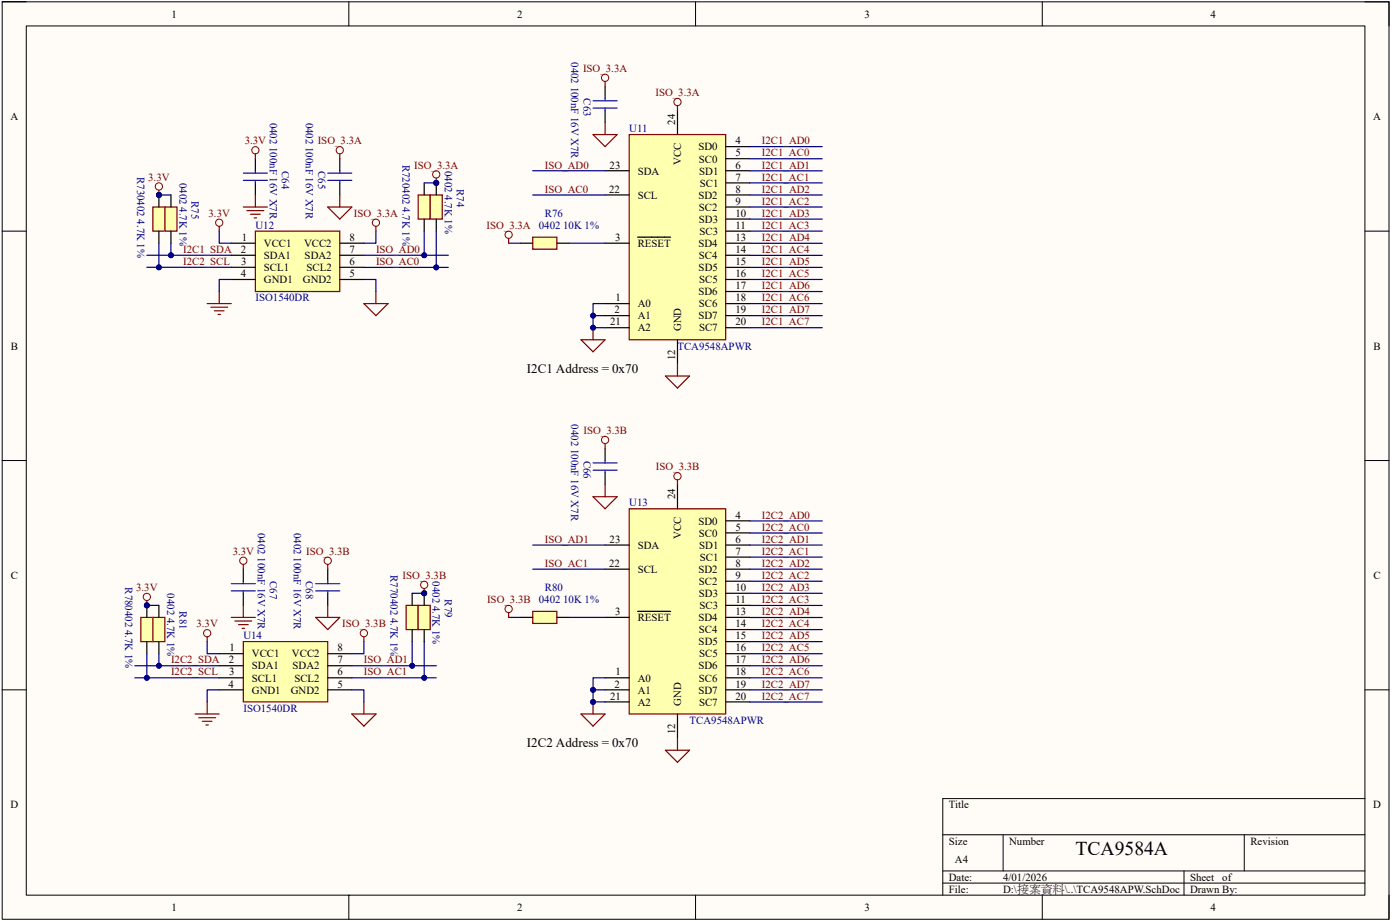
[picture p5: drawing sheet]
<svg xmlns="http://www.w3.org/2000/svg" width="295mm" height="194mm" viewBox="0 0 295 194" stroke-linecap="round" stroke-linejoin="round" font-family="sans-serif">
<path d="M.5 .4h292.4v193.2h-292.4z" fill="#fffcf8"/>
<path d="M.5 .4h292.4v193.2h-292.4z" fill="none" stroke="#000" stroke-width=".21"/>
<path d="M5.5 5.5h282.3v183.1h-282.3z" fill="#fffcf8"/>
<g fill="none" stroke="#000" stroke-width=".21">
<path d="M.4 .4h5.1M5.5 5.5h282.3v183.1h-282.3zM73.5 .4v5.1M146.7 .4v5.1M219.8 .4v5.1M287.8 .4h5.1v5.1M.4 48.7h5.1M287.8 48.7h5.1M.4 97h5.1M287.8 97h5.1M.4 145.3h5.1M287.8 145.3h5.1"/>
<path d="M198.8 175.8h89M211.5 175.8v7.7M262.4 175.8v7.7M287.8 168.2h-89v20.4M73.5 188.6v5M146.7 188.6v5M198.8 183.5h89M198.8 186h89M219.8 188.6v5M249.7 183.5v5.1M292.9 188.6v5"/>
</g>
<path d="M132.7 28.3h20.3v43.3h-20.3z" fill="#ffffb0"/>
<path d="M132.7 28.3h20.3v43.3h-20.3z" fill="none" stroke="#800000" stroke-width=".25"/>
<g fill="none" stroke="#000" stroke-width=".25">
<path d="M127.6 36h5.1M142.8 23.3v5M153 30.9h5.1M153 33.4h5.1M153 36h5.1M153 38.5h5.1M127.6 51.2h5.1M127.6 41.1h5.1M134.4 50h7M153 51.2h5.1M153 41.1h5.1M153 43.6h5.1"/>
<path d="M153 46.1h5.1M153 48.7h5.1M153 58.9h5.1M153 56.3h5.1M153 53.8h5.1M127.6 63.9h5.1M127.6 66.5h5.1M127.6 69h5.1M142.8 71.6v5.1M153 63.9h5.1M153 66.5h5.1M153 69h5.1"/>
<path d="M153 61.4h5.1"/>
</g>
<path d="M112.3 50h5.1v2.5h-5.1z" fill="#ffffb0"/>
<path d="M112.3 50h5.1v2.5h-5.1z" fill="none" stroke="#800000" stroke-width=".25"/>
<path d="M109.8 51.2h2.5M117.4 51.2h2.6" fill="none" stroke="#000" stroke-width=".25"/>
<path d="M132.7 107.2h20.3v43.2h-20.3z" fill="#ffffb0"/>
<path d="M132.7 107.2h20.3v43.2h-20.3z" fill="none" stroke="#800000" stroke-width=".25"/>
<g fill="none" stroke="#000" stroke-width=".25">
<path d="M127.6 18.2v2.5M127.6 23.3v2.5M127.6 94.5v2.5M127.6 99.6v2.5M127.6 114.8h5.1M127.6 119.9h5.1M142.8 102.1v5.1M153 109.7h5.1M153 112.3h5.1M153 114.8h5.1M153 117.4h5.1M153 119.9h5.1"/>
<path d="M127.6 130.1h5.1M134.4 128.8h7M153 130.1h5.1M153 122.4h5.1M153 125h5.1M153 127.5h5.1M153 137.7h5.1M153 135.2h5.1M153 132.6h5.1M127.6 142.8h5.1M127.6 145.3h5.1M127.6 147.9h5.1"/>
<path d="M142.8 150.4v5.1M153 142.8h5.1M153 145.3h5.1M153 147.9h5.1M153 140.2h5.1"/>
</g>
<g fill="none" stroke="#000080" stroke-width=".25">
<path d="M158.1 30.9h15.3M158.1 33.4h15.3M158.1 36h15.3M158.1 38.5h15.3M120 51.2h7.6M158.1 41.1h15.3M158.1 43.6h15.3M158.1 46.1h15.3M158.1 48.7h15.3M158.1 51.2h15.3M158.1 53.8h15.3M158.1 56.3h15.3"/>
<path d="M158.1 58.9h15.3M158.1 61.4h15.3M158.1 63.9h15.3M158.1 66.5h15.3M158.1 69h15.3M158.1 109.7h15.3M158.1 112.3h15.3M158.1 114.8h15.3M158.1 117.4h15.3M158.1 119.9h15.3M158.1 122.4h15.3M158.1 125h15.3"/>
<path d="M158.1 127.5h15.3M158.1 130.1h15.3M158.1 132.6h15.3M158.1 135.2h15.3M158.1 137.7h15.3M158.1 140.2h15.3M158.1 142.8h15.3M158.1 145.3h15.3M158.1 147.9h15.3"/>
</g>
<path d="M125 22.8h5.1M125 21.2h5.1M127.6 20.7v.5M127.6 22.8v.5M125 99h5.1M125 97.5h5.1M127.6 97v.5M127.6 99v.6" fill="none" stroke="#00f" stroke-width=".25"/>
<path d="M112.3 128.8h5.1v2.5h-5.1z" fill="#ffffb0"/>
<path d="M112.3 128.8h5.1v2.5h-5.1z" fill="none" stroke="#800000" stroke-width=".25"/>
<path d="M109.8 130.1h2.5M117.4 130.1h2.6" fill="none" stroke="#000" stroke-width=".25"/>
<path d="M107.2 51.2h2.6M127.6 63.9h-2.6v5.1h2.6M120 130.1h7.6" fill="none" stroke="#000080" stroke-width=".25"/>
<circle cx="125" cy="69" r=".51" fill="#000080"/>
<circle cx="125" cy="69" r=".51" fill="none" stroke="#000080" stroke-width=".21"/>
<circle cx="125" cy="66.5" r=".51" fill="#000080"/>
<circle cx="125" cy="66.5" r=".51" fill="none" stroke="#000080" stroke-width=".21"/>
<path d="M125 66.5h2.6" fill="none" stroke="#000080" stroke-width=".25"/>
<circle cx="125" cy="66.5" r=".51" fill="#000080"/>
<circle cx="125" cy="66.5" r=".51" fill="none" stroke="#000080" stroke-width=".21"/>
<path d="M107.2 130.1h2.6M127.6 142.8h-2.6v5.1h2.6" fill="none" stroke="#000080" stroke-width=".25"/>
<circle cx="125" cy="147.9" r=".51" fill="#000080"/>
<circle cx="125" cy="147.9" r=".51" fill="none" stroke="#000080" stroke-width=".21"/>
<circle cx="125" cy="145.3" r=".51" fill="#000080"/>
<circle cx="125" cy="145.3" r=".51" fill="none" stroke="#000080" stroke-width=".21"/>
<path d="M125 145.3h2.6" fill="none" stroke="#000080" stroke-width=".25"/>
<circle cx="125" cy="145.3" r=".51" fill="#000080"/>
<circle cx="125" cy="145.3" r=".51" fill="none" stroke="#000080" stroke-width=".21"/>
<path d="M53.8 48.7h17.8v12.7h-17.8z" fill="#ffffb0"/>
<path d="M46.2 47.7v1M53.8 48.7h17.8v12.7h-17.8zM43.7 63.9h5.1M44.4 64.7h3.6M45.2 65.5h2M46 66.2h.5M46.2 61.4v2.5M76.7 63.9h5.1l-2.5 2.6zM79.3 61.4v2.5" fill="none" stroke="#800000" stroke-width=".25"/>
<path d="M48.8 51.2h5M48.8 53.8h5M48.8 56.3h5M48.8 58.9h5M71.6 51.2h5.1M71.6 53.8h5.1M71.6 56.3h5.1M71.6 58.9h5.1" fill="none" stroke="#000" stroke-width=".25"/>
<circle cx="46.2" cy="46.9" r=".76" fill="none" stroke="#800000" stroke-width=".21"/>
<path d="M48.8 58.9h-2.6v2.5M76.7 58.9h2.6v2.5M76.7 53.8h17.8M79.3 48.7v2.5h-2.6" fill="none" stroke="#000080" stroke-width=".25"/>
<circle cx="89.4" cy="53.8" r=".51" fill="#000080"/>
<circle cx="89.4" cy="53.8" r=".51" fill="none" stroke="#000080" stroke-width=".21"/>
<path d="M76.7 56.3h17.8" fill="none" stroke="#000080" stroke-width=".25"/>
<circle cx="92" cy="56.3" r=".51" fill="#000080"/>
<circle cx="92" cy="56.3" r=".51" fill="none" stroke="#000080" stroke-width=".21"/>
<path d="M31 53.8h17.8" fill="none" stroke="#000080" stroke-width=".25"/>
<circle cx="36" cy="53.8" r=".51" fill="#000080"/>
<circle cx="36" cy="53.8" r=".51" fill="none" stroke="#000080" stroke-width=".21"/>
<path d="M31 56.3h17.8" fill="none" stroke="#000080" stroke-width=".25"/>
<circle cx="33.5" cy="56.3" r=".51" fill="#000080"/>
<circle cx="33.5" cy="56.3" r=".51" fill="none" stroke="#000080" stroke-width=".21"/>
<circle cx="33.5" cy="41.1" r=".51" fill="#000080"/>
<circle cx="33.5" cy="41.1" r=".51" fill="none" stroke="#000080" stroke-width=".21"/>
<path d="M32.2 43.6h2.6v5.1h-2.6z" fill="#ffffb0"/>
<path d="M32.2 43.6h2.6v5.1h-2.6z" fill="none" stroke="#800000" stroke-width=".25"/>
<path d="M33.5 41.1v2.5" fill="none" stroke="#000" stroke-width=".25"/>
<circle cx="33.5" cy="41.1" r=".51" fill="#000080"/>
<circle cx="33.5" cy="41.1" r=".51" fill="none" stroke="#000080" stroke-width=".21"/>
<path d="M33.5 48.7v2.5" fill="none" stroke="#000" stroke-width=".25"/>
<path d="M34.8 43.6h2.5v5.1h-2.5z" fill="#ffffb0"/>
<path d="M33.5 40.1v1M34.8 43.6h2.5v5.1h-2.5z" fill="none" stroke="#800000" stroke-width=".25"/>
<path d="M36 41.1v2.5M36 48.7v2.5" fill="none" stroke="#000" stroke-width=".25"/>
<circle cx="33.5" cy="39.3" r=".77" fill="none" stroke="#800000" stroke-width=".21"/>
<circle cx="33.5" cy="41.1" r=".51" fill="#000080"/>
<circle cx="33.5" cy="41.1" r=".51" fill="none" stroke="#000080" stroke-width=".21"/>
<path d="M33.5 41.1h2.5" fill="none" stroke="#000080" stroke-width=".25"/>
<circle cx="33.5" cy="41.1" r=".51" fill="#000080"/>
<circle cx="33.5" cy="41.1" r=".51" fill="none" stroke="#000080" stroke-width=".21"/>
<path d="M88.2 41.1h2.5v5h-2.5z" fill="#ffffb0"/>
<path d="M88.2 41.1h2.5v5h-2.5z" fill="none" stroke="#800000" stroke-width=".25"/>
<path d="M89.4 38.5v2.6M89.4 46.1v2.6" fill="none" stroke="#000" stroke-width=".25"/>
<circle cx="92" cy="38.5" r=".51" fill="#000080"/>
<circle cx="92" cy="38.5" r=".51" fill="none" stroke="#000080" stroke-width=".21"/>
<path d="M90.7 41.1h2.6v5h-2.6z" fill="#ffffb0"/>
<path d="M90.7 41.1h2.6v5h-2.6z" fill="none" stroke="#800000" stroke-width=".25"/>
<path d="M92 38.5v2.6" fill="none" stroke="#000" stroke-width=".25"/>
<circle cx="92" cy="38.5" r=".51" fill="#000080"/>
<circle cx="92" cy="38.5" r=".51" fill="none" stroke="#000080" stroke-width=".21"/>
<path d="M92 46.1v2.6" fill="none" stroke="#000" stroke-width=".25"/>
<path d="M89.4 38.5h2.6" fill="none" stroke="#000080" stroke-width=".25"/>
<circle cx="92" cy="38.5" r=".51" fill="#000080"/>
<circle cx="92" cy="38.5" r=".51" fill="none" stroke="#000080" stroke-width=".21"/>
<path d="M36 51.2v2.6" fill="none" stroke="#000080" stroke-width=".25"/>
<circle cx="36" cy="53.8" r=".51" fill="#000080"/>
<circle cx="36" cy="53.8" r=".51" fill="none" stroke="#000080" stroke-width=".21"/>
<path d="M33.5 51.2v5.1" fill="none" stroke="#000080" stroke-width=".25"/>
<circle cx="33.5" cy="56.3" r=".51" fill="#000080"/>
<circle cx="33.5" cy="56.3" r=".51" fill="none" stroke="#000080" stroke-width=".21"/>
<path d="M89.4 48.7v5.1" fill="none" stroke="#000080" stroke-width=".25"/>
<circle cx="89.4" cy="53.8" r=".51" fill="#000080"/>
<circle cx="89.4" cy="53.8" r=".51" fill="none" stroke="#000080" stroke-width=".21"/>
<path d="M92 48.7v7.6" fill="none" stroke="#000080" stroke-width=".25"/>
<circle cx="92" cy="56.3" r=".51" fill="#000080"/>
<circle cx="92" cy="56.3" r=".51" fill="none" stroke="#000080" stroke-width=".21"/>
<path d="M53.8 33.4v2.6M53.8 38.5v2.6M71.6 33.4v2.6M71.6 38.5v2.6" fill="none" stroke="#000" stroke-width=".25"/>
<path d="M51.3 36.5h5.1M51.3 38h5.1M53.8 36v.5M53.8 38v.5M69.1 36.5h5.1M69.1 38h5.1M71.6 36v.5M71.6 38v.5" fill="none" stroke="#00f" stroke-width=".25"/>
<path d="M53.8 32.4v1M92 37.5v1M51.3 43.6h5.1M52.1 44.4h3.5M52.8 45.1h2.1M53.6 45.9h.5M53.8 41.1v2.5M69.1 43.6h5.1l-2.6 2.5zM71.6 41.1v2.5" fill="none" stroke="#800000" stroke-width=".25"/>
<path d="M46.2 48.7v2.5h2.6" fill="none" stroke="#000080" stroke-width=".25"/>
<g fill="none" stroke="#800000" stroke-width=".21">
<circle cx="53.8" cy="31.6" r=".76"/>
<circle cx="92" cy="36.7" r=".77"/>
</g>
<circle cx="92" cy="38.5" r=".51" fill="#000080"/>
<circle cx="92" cy="38.5" r=".51" fill="none" stroke="#000080" stroke-width=".21"/>
<g fill="none" stroke="#800000" stroke-width=".21">
<circle cx="127.6" cy="16.4" r=".76"/>
<circle cx="71.6" cy="31.6" r=".76"/>
<circle cx="142.8" cy="21.5" r=".76"/>
<circle cx="79.3" cy="46.9" r=".76"/>
<circle cx="107.2" cy="49.4" r=".76"/>
</g>
<path d="M127.6 17.1v1.1M71.6 32.4v1M142.8 22.2v1.1M79.3 47.7v1M107.2 50.2v1" fill="none" stroke="#800000" stroke-width=".25"/>
<path d="M112.3 36h15.3M112.3 41.1h15.3" fill="none" stroke="#000080" stroke-width=".25"/>
<path d="M51.3 135.2h17.8v12.7h-17.8z" fill="#ffffb0"/>
<path d="M43.7 134.1v1.1M51.3 135.2h17.8v12.7h-17.8zM41.1 150.4h5.1M41.9 151.2h3.6M42.7 151.9h2M43.4 152.7h.5M43.7 147.9v2.5M74.2 150.4h5.1l-2.6 2.6zM76.7 147.9v2.5" fill="none" stroke="#800000" stroke-width=".25"/>
<path d="M46.2 137.7h5.1M69.1 137.7h5.1M46.2 140.2h5.1M46.2 142.8h5.1M46.2 145.3h5.1M69.1 140.2h5.1M69.1 142.8h5.1M69.1 145.3h5.1" fill="none" stroke="#000" stroke-width=".25"/>
<circle cx="43.7" cy="133.4" r=".76" fill="none" stroke="#800000" stroke-width=".21"/>
<path d="M76.7 135.2v2.5h-2.5M46.2 145.3h-2.5v2.6M74.2 145.3h2.5v2.6M74.2 140.2h17.8" fill="none" stroke="#000080" stroke-width=".25"/>
<circle cx="86.9" cy="140.2" r=".51" fill="#000080"/>
<circle cx="86.9" cy="140.2" r=".51" fill="none" stroke="#000080" stroke-width=".21"/>
<path d="M74.2 142.8h17.8" fill="none" stroke="#000080" stroke-width=".25"/>
<circle cx="89.4" cy="142.8" r=".51" fill="#000080"/>
<circle cx="89.4" cy="142.8" r=".51" fill="none" stroke="#000080" stroke-width=".21"/>
<path d="M28.4 140.2h17.8" fill="none" stroke="#000080" stroke-width=".25"/>
<circle cx="33.5" cy="140.2" r=".51" fill="#000080"/>
<circle cx="33.5" cy="140.2" r=".51" fill="none" stroke="#000080" stroke-width=".21"/>
<path d="M28.4 142.8h17.8" fill="none" stroke="#000080" stroke-width=".25"/>
<circle cx="31" cy="142.8" r=".51" fill="#000080"/>
<circle cx="31" cy="142.8" r=".51" fill="none" stroke="#000080" stroke-width=".21"/>
<circle cx="31" cy="127.5" r=".51" fill="#000080"/>
<circle cx="31" cy="127.5" r=".51" fill="none" stroke="#000080" stroke-width=".21"/>
<path d="M29.7 130.1h2.5v5.1h-2.5z" fill="#ffffb0"/>
<path d="M29.7 130.1h2.5v5.1h-2.5z" fill="none" stroke="#800000" stroke-width=".25"/>
<path d="M31 127.5v2.6" fill="none" stroke="#000" stroke-width=".25"/>
<circle cx="31" cy="127.5" r=".51" fill="#000080"/>
<circle cx="31" cy="127.5" r=".51" fill="none" stroke="#000080" stroke-width=".21"/>
<path d="M31 135.2v2.5" fill="none" stroke="#000" stroke-width=".25"/>
<path d="M32.2 130.1h2.6v5.1h-2.6z" fill="#ffffb0"/>
<path d="M31 126.5v1M32.2 130.1h2.6v5.1h-2.6z" fill="none" stroke="#800000" stroke-width=".25"/>
<path d="M33.5 127.5v2.6M33.5 135.2v2.5" fill="none" stroke="#000" stroke-width=".25"/>
<circle cx="31" cy="125.7" r=".76" fill="none" stroke="#800000" stroke-width=".21"/>
<circle cx="31" cy="127.5" r=".51" fill="#000080"/>
<circle cx="31" cy="127.5" r=".51" fill="none" stroke="#000080" stroke-width=".21"/>
<path d="M31 127.5h2.5" fill="none" stroke="#000080" stroke-width=".25"/>
<circle cx="31" cy="127.5" r=".51" fill="#000080"/>
<circle cx="31" cy="127.5" r=".51" fill="none" stroke="#000080" stroke-width=".21"/>
<path d="M85.6 127.5h2.6v5.1h-2.6z" fill="#ffffb0"/>
<path d="M85.6 127.5h2.6v5.1h-2.6z" fill="none" stroke="#800000" stroke-width=".25"/>
<path d="M86.9 125v2.5M86.9 132.6v2.6" fill="none" stroke="#000" stroke-width=".25"/>
<circle cx="89.4" cy="125" r=".51" fill="#000080"/>
<circle cx="89.4" cy="125" r=".51" fill="none" stroke="#000080" stroke-width=".21"/>
<path d="M88.2 127.5h2.5v5.1h-2.5z" fill="#ffffb0"/>
<path d="M88.2 127.5h2.5v5.1h-2.5z" fill="none" stroke="#800000" stroke-width=".25"/>
<path d="M89.4 125v2.5" fill="none" stroke="#000" stroke-width=".25"/>
<circle cx="89.4" cy="125" r=".51" fill="#000080"/>
<circle cx="89.4" cy="125" r=".51" fill="none" stroke="#000080" stroke-width=".21"/>
<path d="M89.4 132.6v2.6" fill="none" stroke="#000" stroke-width=".25"/>
<path d="M86.9 125h2.5" fill="none" stroke="#000080" stroke-width=".25"/>
<circle cx="89.4" cy="125" r=".51" fill="#000080"/>
<circle cx="89.4" cy="125" r=".51" fill="none" stroke="#000080" stroke-width=".21"/>
<path d="M33.5 137.7v2.5" fill="none" stroke="#000080" stroke-width=".25"/>
<circle cx="33.5" cy="140.2" r=".51" fill="#000080"/>
<circle cx="33.5" cy="140.2" r=".51" fill="none" stroke="#000080" stroke-width=".21"/>
<path d="M31 137.7v5.1" fill="none" stroke="#000080" stroke-width=".25"/>
<circle cx="31" cy="142.8" r=".51" fill="#000080"/>
<circle cx="31" cy="142.8" r=".51" fill="none" stroke="#000080" stroke-width=".21"/>
<path d="M86.9 135.2v5" fill="none" stroke="#000080" stroke-width=".25"/>
<circle cx="86.9" cy="140.2" r=".51" fill="#000080"/>
<circle cx="86.9" cy="140.2" r=".51" fill="none" stroke="#000080" stroke-width=".21"/>
<path d="M89.4 135.2v7.6" fill="none" stroke="#000080" stroke-width=".25"/>
<circle cx="89.4" cy="142.8" r=".51" fill="#000080"/>
<circle cx="89.4" cy="142.8" r=".51" fill="none" stroke="#000080" stroke-width=".21"/>
<path d="M51.3 119.9v2.5M69.1 119.9v2.5M51.3 125v2.5M69.1 125v2.5" fill="none" stroke="#000" stroke-width=".25"/>
<path d="M48.8 122.9h5M48.8 124.5h5M51.3 122.4v.5M51.3 124.5v.5M66.6 122.9h5M66.6 124.5h5M69.1 122.4v.5M69.1 124.5v.5" fill="none" stroke="#00f" stroke-width=".25"/>
<path d="M51.3 118.9v1M69.1 118.9v1M48.8 130.1h5M49.5 130.8h3.6M50.3 131.6h2M51 132.4h.6M51.3 127.5v2.6M66.6 130.1h5l-2.5 2.5zM69.1 127.5v2.6M89.4 124v1" fill="none" stroke="#800000" stroke-width=".25"/>
<path d="M43.7 135.2v2.5h2.5" fill="none" stroke="#000080" stroke-width=".25"/>
<g fill="none" stroke="#800000" stroke-width=".21">
<circle cx="51.3" cy="118.1" r=".76"/>
<circle cx="69.1" cy="118.1" r=".76"/>
<circle cx="89.4" cy="123.2" r=".76"/>
</g>
<circle cx="89.4" cy="125" r=".51" fill="#000080"/>
<circle cx="89.4" cy="125" r=".51" fill="none" stroke="#000080" stroke-width=".21"/>
<g fill="none" stroke="#800000" stroke-width=".21">
<circle cx="127.6" cy="92.7" r=".76"/>
<circle cx="142.8" cy="100.3" r=".76"/>
<circle cx="76.7" cy="133.4" r=".76"/>
<circle cx="107.2" cy="128.3" r=".76"/>
</g>
<path d="M122.5 71.6h5.1l-2.6 2.5zM125 69v2.6M140.3 79.2h5.1l-2.6 2.5zM142.8 76.7v2.5M127.6 93.4v1.1M142.8 101.1v1M76.7 134.1v1.1M107.2 129v1.1" fill="none" stroke="#800000" stroke-width=".25"/>
<path d="M112.3 114.8h15.3" fill="none" stroke="#000080" stroke-width=".25"/>
<circle cx="125" cy="69" r=".51" fill="#000080"/>
<circle cx="125" cy="69" r=".51" fill="none" stroke="#000080" stroke-width=".21"/>
<path d="M122.5 150.4h5.1l-2.6 2.6zM125 147.9v2.5" fill="none" stroke="#800000" stroke-width=".25"/>
<circle cx="125" cy="147.9" r=".51" fill="#000080"/>
<circle cx="125" cy="147.9" r=".51" fill="none" stroke="#000080" stroke-width=".21"/>
<path d="M125 28.3h5.1l-2.5 2.6zM127.6 25.8v2.5M125 104.6h5.1l-2.5 2.6zM127.6 102.1v2.5M140.3 158h5.1l-2.6 2.6zM142.8 155.5v2.5" fill="none" stroke="#800000" stroke-width=".25"/>
<path d="M112.3 119.9h15.3" fill="none" stroke="#000080" stroke-width=".25"/>
<text font-size="4.1" x="226.8" y="180">TCA9584A</text>
<g font-size="2.8">
<text x="111.1" y="78.6">I2C1 Address = 0x70</text>
<text x="111.1" y="157.4">I2C2 Address = 0x70</text>
</g>
<g font-size="2.3">
<text x="36.1" y="3.7">1</text>
<text x="109.1" y="3.7">2</text>
<text x="182.3" y="3.7">3</text>
<text x="255.3" y="3.7">4</text>
<text x="2.2" y="25.3">A</text>
<text x="142.4" y="26.3" transform="rotate(-90 142.4 26.3)">24</text>
<text x="289.5" y="25.3">A</text>
<text x="128.5" y="35.5">23</text>
<text x="143.6" y="34.8" transform="rotate(-90 143.6 34.8)">VCC</text>
<text x="147.3" y="31.7">SD0</text>
<text x="147.4" y="34.2">SC0</text>
<text x="155.1" y="30.4">4</text>
<text x="155.1" y="35.5">6</text>
<text x="155.1" y="32.9">5</text>
<text x="128.5" y="40.6">22</text>
<text x="134.5" y="36.8">SDA</text>
<text x="134.5" y="41.9">SCL</text>
<text x="147.3" y="41.9">SD2</text>
<text x="147.4" y="36.8">SD1</text>
<text x="147.6" y="39.3">SC1</text>
<text x="155.1" y="40.6">8</text>
<text x="155.1" y="38">7</text>
<text x="147.4" y="46.9">SD3</text>
<text x="147.4" y="44.4">SC2</text>
<text x="155.1" y="43.1">9</text>
<text x="155.1" y="45.7">10</text>
<text x="50.8" y="53.3">2</text>
<text x="51" y="50.7">1</text>
<text x="55.6" y="52">VCC1</text>
<text x="64.1" y="52">VCC2</text>
<text x="73.7" y="50.7">8</text>
<text x="73.7" y="53.3">7</text>
<text x="129.7" y="50.7">3</text>
<text x="134.5" y="52">RESET</text>
<text x="147.3" y="52">SD4</text>
<text x="147.5" y="49.5">SC3</text>
<text x="155.1" y="50.7">13</text>
<text x="155.1" y="48.2">11</text>
<text x="155.1" y="53.3">14</text>
<text x="50.8" y="58.4">4</text>
<text x="50.9" y="55.8">3</text>
<text x="55.6" y="54.6">SDA1</text>
<text x="55.6" y="57.1">SCL1</text>
<text x="55.6" y="59.7">GND1</text>
<text x="63.9" y="59.7">GND2</text>
<text x="64.2" y="54.6">SDA2</text>
<text x="64.6" y="57.1">SCL2</text>
<text x="73.7" y="58.4">5</text>
<text x="73.7" y="55.8">6</text>
<text x="147.3" y="57.1">SD5</text>
<text x="147.4" y="54.6">SC4</text>
<text x="147.4" y="59.7">SC5</text>
<text x="155.1" y="58.4">16</text>
<text x="155.1" y="55.8">15</text>
<text x="129.8" y="63.5">1</text>
<text x="134.5" y="64.7">A0</text>
<text x="147.3" y="62.2">SD6</text>
<text x="147.4" y="64.7">SC6</text>
<text x="155.1" y="60.9">17</text>
<text x="155.1" y="63.5">18</text>
<text x="128.6" y="68.5">21</text>
<text x="129.6" y="66">2</text>
<text x="134.5" y="67.3">A1</text>
<text x="134.5" y="69.8">A2</text>
<text x="143.6" y="69.8" transform="rotate(-90 143.6 69.8)">GND</text>
<text x="147.3" y="67.3">SD7</text>
<text x="147.4" y="69.8">SC7</text>
<text x="155.1" y="68.5">20</text>
<text x="155.1" y="66">19</text>
<text x="2.3" y="73.6">B</text>
<text x="142.4" y="75.8" transform="rotate(-90 142.4 75.8)">12</text>
<text x="289.6" y="73.6">B</text>
<text x="142.4" y="105.1" transform="rotate(-90 142.4 105.1)">24</text>
<text x="143.6" y="113.6" transform="rotate(-90 143.6 113.6)">VCC</text>
<text x="147.3" y="110.5">SD0</text>
<text x="147.4" y="113.1">SC0</text>
<text x="155.1" y="109.2">4</text>
<text x="155.1" y="111.8">5</text>
<text x="128.5" y="119.4">22</text>
<text x="128.5" y="114.3">23</text>
<text x="134.5" y="115.6">SDA</text>
<text x="147.4" y="115.6">SD1</text>
<text x="147.6" y="118.1">SC1</text>
<text x="155.1" y="119.4">8</text>
<text x="155.1" y="114.3">6</text>
<text x="155.1" y="116.9">7</text>
<text x="2.3" y="121.9">C</text>
<text x="134.5" y="120.7">SCL</text>
<text x="147.3" y="120.7">SD2</text>
<text x="147.4" y="125.8">SD3</text>
<text x="147.4" y="123.2">SC2</text>
<text x="155.1" y="121.9">9</text>
<text x="155.1" y="124.5">10</text>
<text x="289.6" y="121.9">C</text>
<text x="129.7" y="129.6">3</text>
<text x="134.5" y="130.9">RESET</text>
<text x="147.3" y="130.9">SD4</text>
<text x="147.5" y="128.3">SC3</text>
<text x="155.1" y="129.6">13</text>
<text x="155.1" y="127">11</text>
<text x="48.4" y="137.2">1</text>
<text x="71.2" y="137.2">8</text>
<text x="147.3" y="135.9">SD5</text>
<text x="147.4" y="133.4">SC4</text>
<text x="155.1" y="137.2">16</text>
<text x="155.1" y="132.1">14</text>
<text x="155.1" y="134.7">15</text>
<text x="48.2" y="139.7">2</text>
<text x="48.3" y="142.3">3</text>
<text x="53.1" y="138.5">VCC1</text>
<text x="53.1" y="141">SDA1</text>
<text x="53.1" y="143.6">SCL1</text>
<text x="61.6" y="138.5">VCC2</text>
<text x="61.7" y="141">SDA2</text>
<text x="62.1" y="143.6">SCL2</text>
<text x="71.2" y="139.7">7</text>
<text x="71.2" y="142.3">6</text>
<text x="129.8" y="142.3">1</text>
<text x="134.5" y="143.6">A0</text>
<text x="147.3" y="141">SD6</text>
<text x="147.4" y="143.6">SC6</text>
<text x="147.4" y="138.5">SC5</text>
<text x="155.1" y="139.7">17</text>
<text x="155.1" y="142.3">18</text>
<text x="48.2" y="144.8">4</text>
<text x="53.1" y="146.1">GND1</text>
<text x="61.3" y="146.1">GND2</text>
<text x="71.2" y="144.8">5</text>
<text x="128.6" y="147.4">21</text>
<text x="129.6" y="144.8">2</text>
<text x="134.5" y="146.1">A1</text>
<text x="134.5" y="148.7">A2</text>
<text x="143.6" y="148.6" transform="rotate(-90 143.6 148.6)">GND</text>
<text x="147.3" y="146.1">SD7</text>
<text x="147.4" y="148.7">SC7</text>
<text x="155.1" y="147.4">20</text>
<text x="155.1" y="144.8">19</text>
<text x="142.4" y="154.6" transform="rotate(-90 142.4 154.6)">12</text>
<text x="2.2" y="170.3">D</text>
<text x="200.1" y="170.3">Title</text>
<text x="289.6" y="170.3">D</text>
<text x="200.1" y="177.9">Size</text>
<text x="212.8" y="177.9">Number</text>
<text x="263.6" y="177.9">Revision</text>
<text x="200.1" y="185.5">Date:</text>
<text x="201.4" y="181.7">A4</text>
<text x="211.5" y="185.5">4/01/2026</text>
<text x="250.9" y="185.5">Sheet</text>
<text x="257.7" y="185.5">of</text>
<text x="36.1" y="191.9">1</text>
<text x="109.1" y="191.9">2</text>
<text x="182.3" y="191.9">3</text>
<text x="200.1" y="188.1">File:</text>
<text x="211.5" y="188.1">D:\接案資料\..\TCA9548APW.SchDoc</text>
<text x="250.9" y="188.1">Drawn By:</text>
<text x="255.3" y="191.9">4</text>
</g>
<g font-size="2.3" fill="#000080">
<text x="120.5" y="13.1" transform="rotate(90 120.5 13.1)">0402 100nF 16V X7R</text>
<text x="123" y="20.7" transform="rotate(90 123 20.7)">C63</text>
<text x="56.9" y="25.8" transform="rotate(90 56.9 25.8)">0402 100nF 16V X7R</text>
<text x="64.5" y="25.8" transform="rotate(90 64.5 25.8)">0402 100nF 16V X7R</text>
<text x="132.7" y="27.9">U11</text>
<text x="59.4" y="36" transform="rotate(90 59.4 36)">C64</text>
<text x="67.1" y="36" transform="rotate(90 67.1 36)">C65</text>
<text x="84.9" y="34.7" transform="rotate(90 84.9 34.7)">R720402 4.7K 1%</text>
<text x="93.8" y="36" transform="rotate(90 93.8 36)">0402 4.7K 1%</text>
<text x="28.9" y="37.3" transform="rotate(90 28.9 37.3)">R730402 4.7K 1%</text>
<text x="37.8" y="38.5" transform="rotate(90 37.8 38.5)">0402 4.7K 1%</text>
<text x="96.3" y="39.8" transform="rotate(90 96.3 39.8)">R74</text>
<text x="40.4" y="42.3" transform="rotate(90 40.4 42.3)">R75</text>
<text x="114.9" y="45.7">R76</text>
<text x="53.9" y="48.2">U12</text>
<text x="113.6" y="48.2">0402 10K 1%</text>
<text x="53.9" y="63.5">ISO1540DR</text>
<text x="142.8" y="73.6">TCA9548APWR</text>
<text x="120.5" y="89.4" transform="rotate(90 120.5 89.4)">0402 100nF 16V X7R</text>
<text x="123" y="97" transform="rotate(90 123 97)">C66</text>
<text x="132.7" y="106.7">U13</text>
<text x="54.4" y="112.3" transform="rotate(90 54.4 112.3)">0402 100nF 16V X7R</text>
<text x="62" y="112.3" transform="rotate(90 62 112.3)">0402 100nF 16V X7R</text>
<text x="26.4" y="123.7" transform="rotate(90 26.4 123.7)">R780402 4.7K 1%</text>
<text x="35.3" y="125" transform="rotate(90 35.3 125)">0402 4.7K 1%</text>
<text x="56.9" y="122.4" transform="rotate(90 56.9 122.4)">C67</text>
<text x="64.5" y="122.4" transform="rotate(90 64.5 122.4)">C68</text>
<text x="82.3" y="121.2" transform="rotate(90 82.3 121.2)">R770402 4.7K 1%</text>
<text x="91.2" y="122.4" transform="rotate(90 91.2 122.4)">0402 4.7K 1%</text>
<text x="114.9" y="124.5">R80</text>
<text x="37.8" y="128.8" transform="rotate(90 37.8 128.8)">R81</text>
<text x="93.8" y="126.2" transform="rotate(90 93.8 126.2)">R79</text>
<text x="113.6" y="127">0402 10K 1%</text>
<text x="51.3" y="134.7">U14</text>
<text x="51.3" y="149.9">ISO1540DR</text>
<text x="145.4" y="152.5">TCA9548APWR</text>
</g>
<g font-size="2.3" fill="#800000">
<text x="122.9" y="15.2">ISO_3.3A</text>
<text x="138.2" y="20.2">ISO_3.3A</text>
<text x="51.6" y="30.4">3.3V</text>
<text x="67" y="30.4">ISO_3.3A</text>
<text x="87.3" y="35.5">ISO_3.3A</text>
<text x="114.9" y="35.5">ISO_AD0</text>
<text x="160.7" y="30.4">I2C1_AD0</text>
<text x="160.7" y="32.9">I2C1_AC0</text>
<text x="160.7" y="35.5">I2C1_AD1</text>
<text x="31.3" y="38">3.3V</text>
<text x="114.9" y="40.6">ISO_AC0</text>
<text x="160.7" y="38">I2C1_AC1</text>
<text x="160.7" y="40.6">I2C1_AD2</text>
<text x="44" y="45.7">3.3V</text>
<text x="74.6" y="45.7">ISO_3.3A</text>
<text x="160.7" y="43.1">I2C1_AC2</text>
<text x="160.7" y="45.7">I2C1_AD3</text>
<text x="38.6" y="53.3">I2C1_SDA</text>
<text x="79.3" y="53.3">ISO_AD0</text>
<text x="102.6" y="48.2">ISO_3.3A</text>
<text x="160.7" y="48.2">I2C1_AC3</text>
<text x="160.7" y="50.7">I2C1_AD4</text>
<text x="160.7" y="53.3">I2C1_AC4</text>
<text x="38.6" y="55.8">I2C2_SCL</text>
<text x="79.3" y="55.8">ISO_AC0</text>
<text x="160.7" y="55.8">I2C1_AD5</text>
<text x="160.7" y="58.4">I2C1_AC5</text>
<text x="160.7" y="60.9">I2C1_AD6</text>
<text x="160.7" y="63.5">I2C1_AC6</text>
<text x="160.7" y="66">I2C1_AD7</text>
<text x="160.7" y="68.5">I2C1_AC7</text>
<text x="123" y="91.4">ISO_3.3B</text>
<text x="138.3" y="99.1">ISO_3.3B</text>
<text x="160.7" y="109.2">I2C2_AD0</text>
<text x="160.7" y="111.8">I2C2_AC0</text>
<text x="49.1" y="116.9">3.3V</text>
<text x="64.6" y="116.9">ISO_3.3B</text>
<text x="114.9" y="114.3">ISO_AD1</text>
<text x="114.9" y="119.4">ISO_AC1</text>
<text x="160.7" y="114.3">I2C2_AD1</text>
<text x="160.7" y="116.9">I2C2_AC1</text>
<text x="160.7" y="119.4">I2C2_AD2</text>
<text x="28.7" y="124.5">3.3V</text>
<text x="84.9" y="121.9">ISO_3.3B</text>
<text x="160.7" y="121.9">I2C2_AC2</text>
<text x="160.7" y="124.5">I2C2_AD3</text>
<text x="102.7" y="127">ISO_3.3B</text>
<text x="160.7" y="127">I2C2_AC3</text>
<text x="160.7" y="129.6">I2C2_AD4</text>
<text x="41.4" y="132.1">3.3V</text>
<text x="72.2" y="132.1">ISO_3.3B</text>
<text x="160.7" y="132.1">I2C2_AC4</text>
<text x="160.7" y="134.7">I2C2_AD5</text>
<text x="160.7" y="137.2">I2C2_AC5</text>
<text x="36.1" y="139.7">I2C2_SDA</text>
<text x="36.1" y="142.3">I2C2_SCL</text>
<text x="76.7" y="139.7">ISO_AD1</text>
<text x="76.7" y="142.3">ISO_AC1</text>
<text x="160.7" y="139.7">I2C2_AD6</text>
<text x="160.7" y="142.3">I2C2_AC6</text>
<text x="160.7" y="144.8">I2C2_AD7</text>
<text x="160.7" y="147.4">I2C2_AC7</text>
</g>
</svg>
